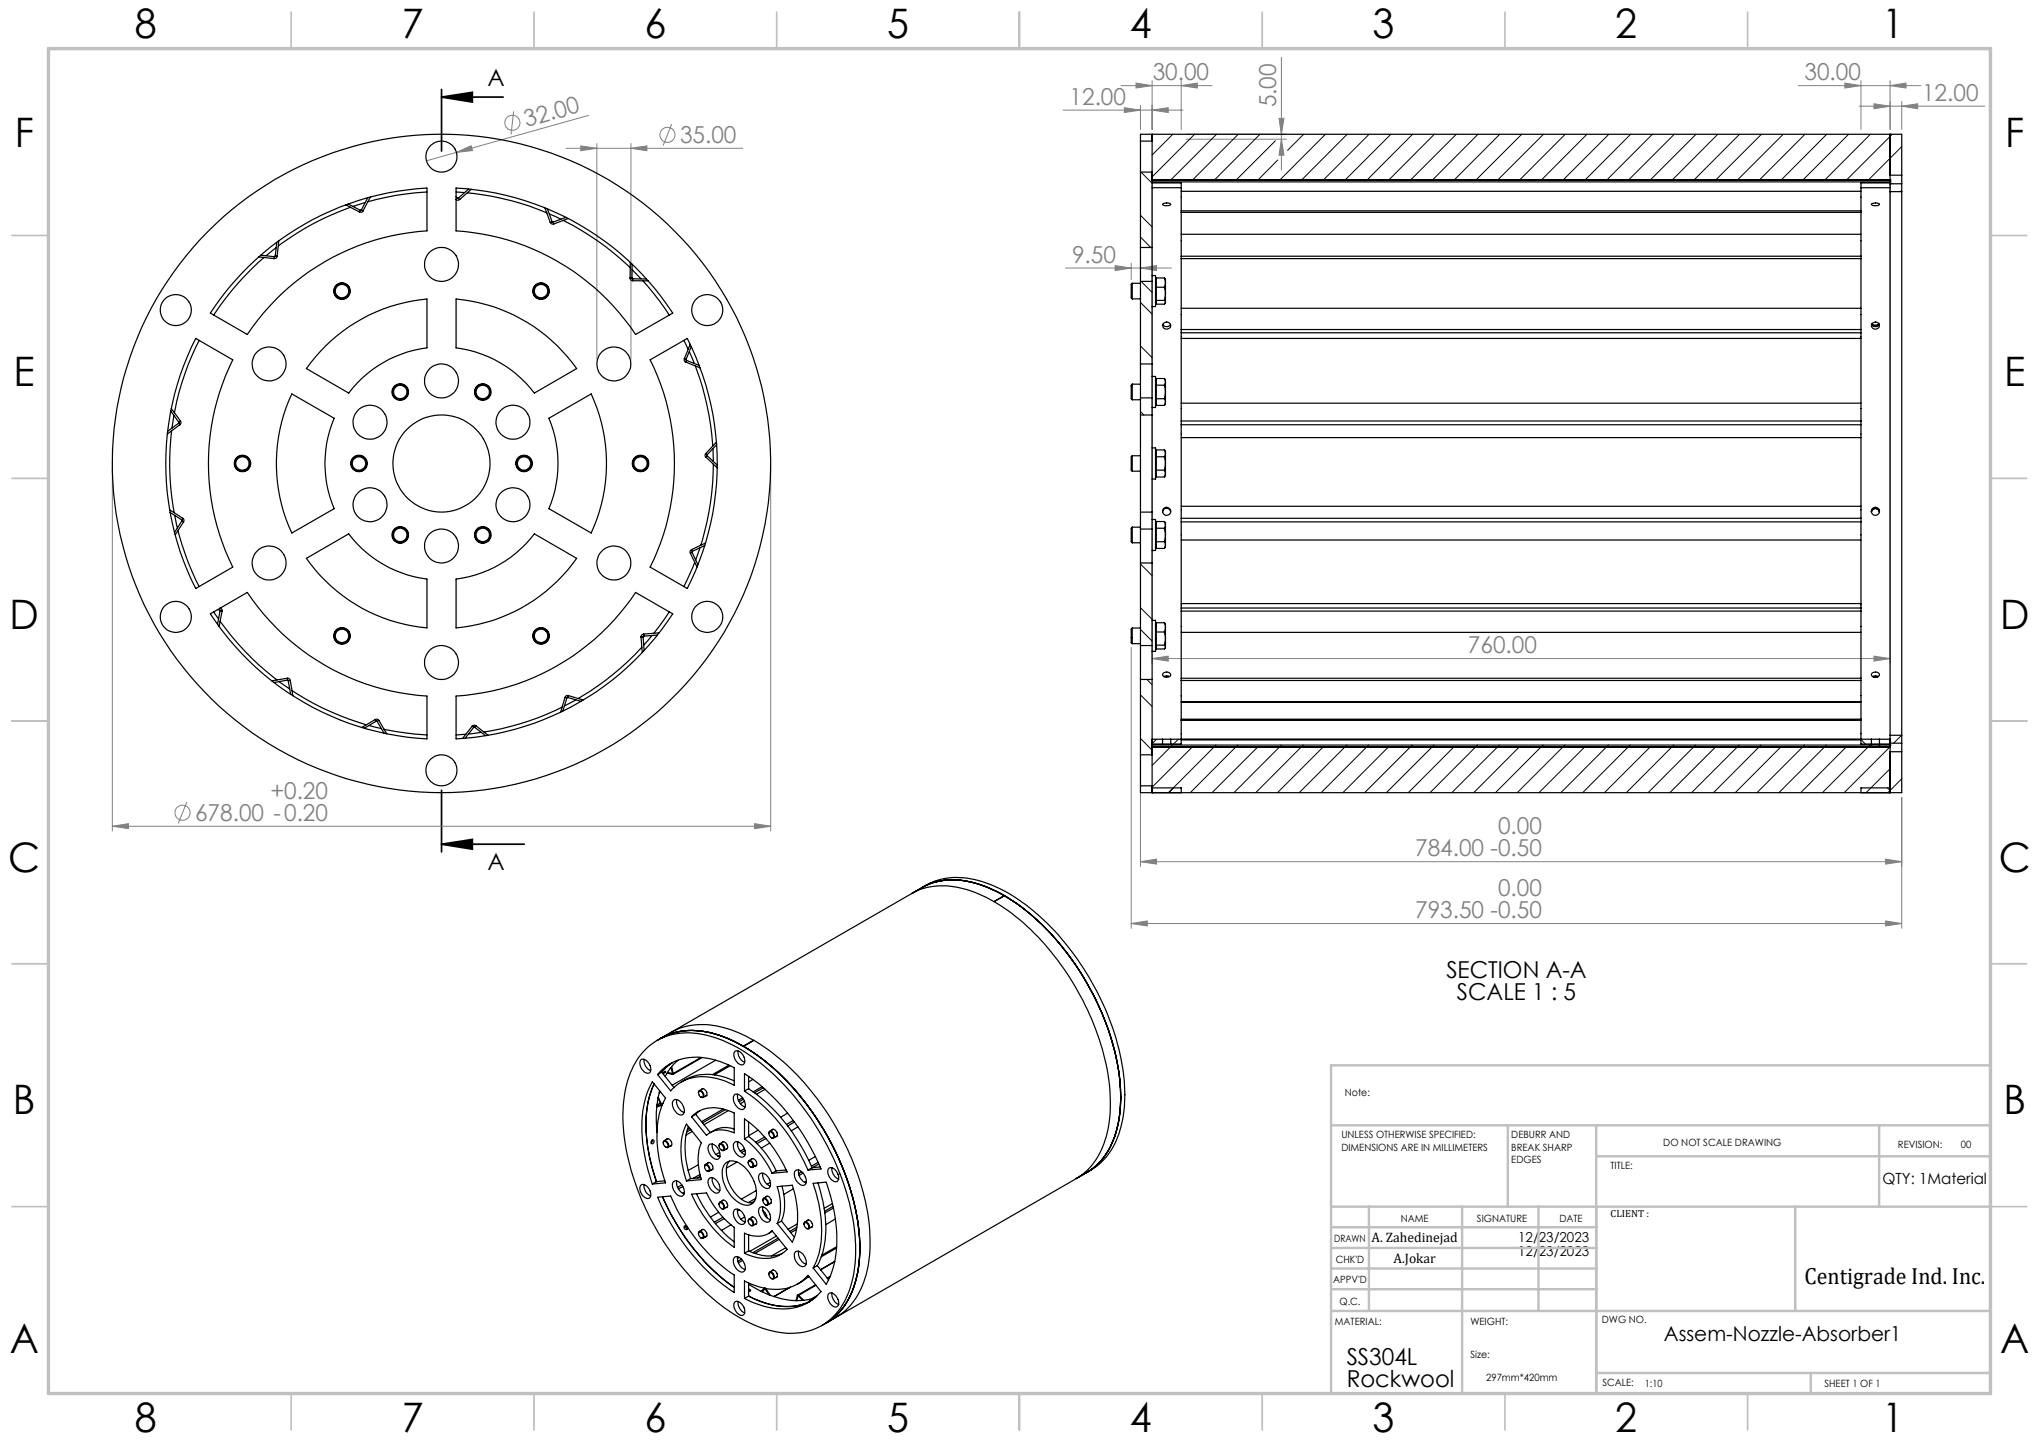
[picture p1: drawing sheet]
<svg xmlns="http://www.w3.org/2000/svg" width="420mm" height="297mm" viewBox="0 0 420 297" stroke-linecap="round" stroke-linejoin="round" font-family="sans-serif">
<g fill="none" stroke="#808080" stroke-width=".21">
<path d="M231 17.6h18.7M234 17.1l3.3 .5-3.3 .5zM237.3 16.6v10.1M243.3 17.6l3.3-.5v1zM243.3 16.6v10.1M263.9 11.8v23.2M370.4 17.6h25.3M380 17.1l3.3 .5-3.3 .5zM383.3 16.6v10.1M389.3 17.6l3.3-.5v1zM389.3 16.6v10.1M94 31.4l3-1.4 .3 1z"/>
<path d="M105.8 22.9l-.5 4.8M116.6 30.5h36.4M119.6 30.1l3.3 .4-3.3 .5zM121.2 23.8l-33.4 9.3M122.9 29.6v44.4M130 30.5l3.2-.4v.9zM130 29.6v44.4M138.4 25.5l-1.8 4.5M219 22.7h24.7M231.6 22.2l3.3 .5-3.3 .5zM234.9 21.7v5M237.3 22.7l3.3-.5v1z"/>
<path d="M237.3 38.1v98.6M244.3 27.7h20.7M244.3 28.7h20.7M263.5 24.4h1l-.6 3.3zM263.9 28.7l.6 3.3h-1zM383 21.9h25.8M386 21.4l3.3 .5-3.3 .5zM389.3 38.1v98.6M391.7 21.9l3.3-.5v1zM391.7 20.9v5.8M219.5 55.2h21.8M229.7 54.7l3.3 .5-3.3 .5z"/>
<path d="M233 54.2v3.4M234.9 55.2l3.3-.5v1zM23.1 96.4v74.8M158.7 96.4v74.8M233 133.3v57.9M237.3 135.6l3.3-.5v1.1zM237.3 135.6h152M386 135.1l3.3 .5-3.3 .6zM23.1 170.2l3.4-.6v1.1zM23.1 170.2h135.6M38.5 165.2l-1.8 4.4M155.4 169.6l3.3 .6-3.3 .5z"/>
<path d="M234.9 177.5l3.3-.6v1.1zM234.9 162.9v15.6M234.9 177.5h156.8M388.4 176.9l3.3 .6-3.3 .5zM391.7 164.2v27M233 190.2l3.3-.5v1zM233 190.2h158.7M388.4 189.7l3.3 .5-3.3 .5z"/>
<circle cx="105.5" cy="25.3" r="1.56"/>
<circle cx="137.5" cy="27.8" r="1.56"/>
<circle cx="37.6" cy="167.4" r="1.56"/>
</g>
<path d="M90.9 20l6.4-1v2zM90.9 20h12.7M90.9 18.4v12.7M90.9 173.9l6.4-1v2zM90.9 162.8v12.7M90.9 173.9h17.1" fill="none" stroke="#000" stroke-width=".35"/>
<g fill="none" stroke="#c0c0c0" stroke-width=".35">
<path d="M60 2.5v7.5M110 2.5v7.5M160 2.5v7.5M210 2.5v7.5M260 2.5v7.5M310 2.5v7.5M360 2.5v7.5M2.5 48.5h7.5M410 48.5h7.5M2.5 98.5h7.5M410 98.5h7.5M2.5 148.5h7.5"/>
<path d="M410 148.5h7.5M2.5 198.5h7.5M410 198.5h7.5M2.5 248.5h7.5M410 248.5h7.5M60 287v7.5M110 287v7.5M160 287v7.5M210 287v7.5M260 287v7.5M310 287v7.5M360 287v7.5"/>
</g>
<g fill="none" stroke="#c0c0c0" stroke-width=".5">
<path d="M410 219.4h-135.8v67.4M274.2 231.8h135.8M310.6 231.8v16.7M328.8 231.8v55.2M328.8 238.2h81.2M387.1 231.8v16.7M274.2 248.5h135.8M274.2 257h54.6M274.2 252.8h54.6M282 248.5v21.5M301.2 248.5v38.3M316.9 248.5v21.5"/>
<path d="M369.8 248.5v21.5M274.2 265.5h54.6M274.2 261.3h54.6M274.2 270h135.8M328.8 282.8h81.2M373 282.8v4.2"/>
</g>
<path d="M10 10h400v277h-400z" fill="none" stroke="#c0c0c0" stroke-width=".7"/>
<path d="M90.9 20l6.4-1v2zM90.9 173.9l6.4-1v2z" fill="#000"/>
<g fill="#808080">
<path d="M94 31.4l3-1.4 .3 1z"/>
<path d="M388.4 176.9l3.3 .6-3.3 .5zM234.9 177.5l3.3-.6v1.1zM388.4 189.7l3.3 .5-3.3 .5zM233 190.2l3.3-.5v1z"/>
<path d="M23.1 170.2l3.4-.6v1.1zM155.4 169.6l3.3 .6-3.3 .5zM119.6 30.1l3.3 .4-3.3 .5zM130 30.5l3.2-.4v.9zM234 17.1l3.3 .5-3.3 .5zM243.3 17.6l3.3-.5v1zM231.6 22.2l3.3 .5-3.3 .5zM237.3 22.7l3.3-.5v1zM380 17.1l3.3 .5-3.3 .5zM389.3 17.6l3.3-.5v1zM237.3 135.6l3.3-.5v1.1zM386 135.1l3.3 .5-3.3 .6zM229.7 54.7l3.3 .5-3.3 .5zM234.9 55.2l3.3-.5v1z"/>
<path d="M263.5 24.4h1l-.6 3.3zM263.9 28.7l.6 3.3h-1z"/>
<path d="M386 21.4l3.3 .5-3.3 .5zM391.7 21.9l3.3-.5v1z"/>
</g>
<g fill="none" stroke="#000" stroke-width=".25">
<path d="M87.9 39.5l-6.4 .7-5.7 1.4M93.9 38.7a57 57 0 0 1 44.7 25.8l-7.7 4.4a48.1 48.1 0 0 0-37-21.3zM93.9 39.5l1.8 .1M96.3 39.7a56.8 56.8 0 0 1 16.3 4.1M96.5 38.9l-2.1 1.9M97.1 39l-2.4 2.1M234.9 29.1v6.4M234.9 29.1v-1.4h156.8v8.4M234.9 35.5v15.5M234.9 35.5h2.4M234.9 29.1h2.4M237.3 27.7v23.3"/>
<path d="M237.3 37.1h152M237.3 38.7h6M237.3 37.7h6v1M237.3 37.5h152M243.3 38.7v4.7M243.3 39.4h140M383.3 38.7v4.7M383.3 38.7h6M389.3 37.1h.1M389.3 39.5v111.9M389.3 37.5v.2M389.3 37.8h.1"/>
<path d="M389.3 37.5h.1M389.3 27.7v9.8M389.3 37.7v1.8M389.3 37.7h-6v1M389.3 39.5h2.4M389.3 36.1h2.4M389.3 37.8h2.4M391.7 39.5v111.9M391.7 36.1v1.7M391.7 37.8v1.7M51.1 55a57.1 57.1 0 0 1 36.8-16.3v8.9a48.1 48.1 0 0 0-37 21.3l-7.6-4.4 1.2-1.7a53.7 53.7 0 0 1 6.6-7.8zM53.3 52.9l3.2 .4"/>
<path d="M53.7 52.6l2.8 .3M54.4 53a56.4 56.4 0 0 0-10.4 11.9M56.5 52.9v.4M56.7 52.7l-.2 .2M56.7 52.7l.4 .1M56.9 51l-2.1 1.7M57 49.9l-.3 2.8M57.1 52.8a.5 .5 0 0 1-.6 .5M57.4 49.6l-.3 3.2M71.2 42.2l2.8 1.5M71.7 42l2.5 1.3M72.2 42.7a55.3 55.3 0 0 0-14.9 8"/>
<path d="M74.2 43.3l-.2 .4M74.4 43.2l-.2 .1M74.4 43.2l.4 .2M74.8 43.4a.54 .54 0 0 1-.8 .3M75.2 41.7l-2.5 .8M75.7 40.7l-1.3 2.5M76.3 40.6l-1.5 2.8M93.9 41.1l.3 .1 .5-.1M93.9 40.5l.3 .3M94.2 40.8h.2M94.2 40.8l-.3 .2M94.4 40.8l.3 .3"/>
<path d="M112.3 42.8l1 3M112.7 43l1 2.7M113.1 44.1l2.4 1.1M113.3 45.8l.3 .3h.5M113.7 45.7l.2 .1M113.7 45.7l-.4 .1M113.9 45.8l.2 .3M116 45.4a56.8 56.8 0 0 1 13.8 9.7M116.6 44.8l-2.7 1M117.1 45l-3 1.1M129.8 57.3a.54 .54 0 0 0 .5 .5M129.8 57.3h.4"/>
<path d="M129.8 54.1v3.2M130.2 57.3l.1 .1M130.2 55.5l1.8 1.9M130.2 54.4v2.9M130.3 57.4v.4M130.3 57.8l3.2 .1M130.3 57.4l2.8 .1M132.4 57.9l3.5 4.2 2 2.8M233.2 58.3v3.3M233.2 58.3a2.08 2.08 0 0 0-.2 1.7 2.03 2.03 0 0 0 .2 1.6M233.2 58.3h1.7M234.9 51v7"/>
<path d="M234.9 58v17M234.9 58h2.4M234.9 51h2.4M237.3 51v7M237.3 56.8h.7v6.3h-.7M237.3 58v17M238 57.6h.2M238.2 59.2h1.7M239.5 42a1.52 1.52 0 0 1 1.7 .1 1.43 1.43 0 0 1-1.7 0zM239.9 59.2l.2 1.3M239.9 57.3l.2 .9M239.9 57.3h-1.7v5.3h1.7l.2-.3"/>
<path d="M239.9 57.3l.2 .3v.6M240.1 58.2l-.2 1M240.1 58.2v2.3M243.3 43.7v9.1M243.3 53.3v14.6M243.3 52.8v.5M243.3 43.4v.3M243.3 53.3h140M243.3 43.7h140M243.3 48.3h140M243.3 52.8h140M243.3 43.4h140"/>
<path d="M383.3 43.7v9.1M383.3 53.3v14.6M383.3 52.8v.5M383.3 43.4v.3M385.5 42a1.51 1.51 0 0 1 1.6 .1 1.36 1.36 0 0 1-1.6 0zM40.3 69.7l7.6 4.4a48 48 0 0 0 0 42.7l-7.6 4.4a56.8 56.8 0 0 1 0-51.5zM41 70.1a56.6 56.6 0 0 0-5.1 14.9M67.1 71.2a33.8 33.8 0 0 1 20.8-9.6v10a24.1 24.1 0 0 0-16.1 9.4l-8.7-5.1 1.9-2.4zM93.9 61.6a34.3 34.3 0 0 1 24.9 14.3l-8.7 5.1a24.1 24.1 0 0 0-16.2-9.4zM133.9 74.1l7.7-4.4a56.8 56.8 0 0 1 0 51.5l-7.7-4.4a48 48 0 0 0 0-42.7zM140.9 70.1l.8 1.8M141 73.9a.54 .54 0 0 0 .3 .7"/>
<path d="M141 73.9l.3 .1M141.3 74.6l2.9 1.2M141.3 74l.1 .2M141.4 74.2l-.1 .4M141.4 74.2l2.6 1.1M142 72.4l1 2.5M142.2 70.9l-1.2 3M142.4 71.4l-1.1 2.6M143.2 75.4a57.9 57.9 0 0 1 3.6 16.5M233.2 79.1v3.2M233.2 79.1l-.2 .3v2.7l.2 .2M233.2 61.6h1.7"/>
<path d="M233.2 79.1h1.7M234.9 75v6.9M234.9 75h2.4M237.3 75v6.9M237.3 77.5h.7v6.4h-.7M238 62.4h.2M238 78.3h.2M238.2 61.9h1.7M238.2 79.3h1.7M239.5 66.8a.88 .88 0 0 0 1.6 0M239.6 66.7a.81 .81 0 0 1 1.2-.3 .81 .81 0 0 1 .1 1.2 .81 .81 0 0 1-1.2 0 .65 .65 0 0 1-.1-.9zM239.9 61.9l.2 .4"/>
<path d="M239.9 79.3l.2 1.4M239.9 78l.2 .7M239.9 78h-1.7v5.5h1.7M240.1 60.5l-.2 1.4M240.1 60.5v1.8M240.1 62.3l-.1 .2M240.1 78.7l-.2 .6M240.1 78.7v2M243.3 68.5v18.2M243.3 67.9v.6M243.3 68.5h140M243.3 67.9h140"/>
<path d="M243.3 63.5h140M243.3 69.7h140M383.3 68.5v18.2M383.3 67.9v.6M385.6 66.7l.6 .3h.4l.4-.3M387.1 66.7a.89 .89 0 0 1-1.5 .1 .88 .88 0 0 0 1.5 0M35.2 84.7l1.6 2.3M35.3 84.1l1.9 2.6M35.3 88.7a56.4 56.4 0 0 0 .6 16.9M35.8 85.5l-.4 2.7M36.8 87.2l-2.3 1.6M36.8 87.2l.2 .3"/>
<path d="M36.8 87v.2M37 87.5l-2.5 1.9M37.2 86.7l.1 .5-.3 .3M37.2 86.7l-.4 .3M60.1 81.1l8.7 5a23.7 23.7 0 0 0 0 18.7l-8.7 5a33.8 33.8 0 0 1 0-28.7zM113.1 86.1l8.7-5a34.2 34.2 0 0 1 0 28.7l-8.7-5a24.1 24.1 0 0 0 0-18.7zM145.4 93.4a.51 .51 0 0 0 0 .8M145.4 93.4l.3 .3M145.4 94.2l2.3 2.2M145.7 93.7v.2M145.7 93.9l-.3 .3M145.7 93.9l2 1.9"/>
<path d="M146.9 92.4v2.7M146.9 95.6a56.4 56.4 0 0 1-2.5 16.7M147.6 91.1l-2.2 2.3M147.6 91.6l-1.9 2.1M233.2 93.9v3.1M233.2 93.9a2.03 2.03 0 0 0-.2 1.6v1.3l.2 .2M233.2 82.3h1.7M233.2 93.9h1.7M233.2 97h1.7M234.9 85.5v20M234.9 85.5h2.4M234.9 81.9v3.6"/>
<path d="M234.9 81.9h2.4M237.3 85.5v20M237.3 92.2h.7v6.5h-.7M237.3 81.9v3.6M238 83.1h.2M238 93.1h.2M238 97.9h.2M238.2 82.1h1.7M238.2 94.1h1.7M238.2 96.8h1.7M239.9 82.1l.2 .7M239.9 94.1l.2 1.4"/>
<path d="M239.9 96.8l.2 .7M239.9 92.7l.2 .7M239.9 92.7h-1.7v5.5h1.7M240.1 80.7l-.2 1.4M240.1 80.7v2.1M240.1 82.8l-.2 .7M240.1 95.5l-.2 1.3M240.1 95.5v2M240.1 93.4l-.2 .7M240.1 93.4v2.1M240.1 97.5l-.2 .7M243.3 87.5v19.2"/>
<path d="M243.3 86.7v.8M243.3 87.5h140M243.3 86.7h140M243.3 83h140M243.3 90.1h140M383.3 87.5v19.2M383.3 86.7v.8M35 105l2.6 1.7M35 105.5l2.4 1.6M36 106.1l.5 2.6M36.7 109.3l2.1 6.5 2.2 5M37.4 107.1l.1 .2"/>
<path d="M37.5 107.3l-1.6 2.4M37.5 107.3l.3 .2M37.6 106.7a.52 .52 0 0 1 .2 .8M37.6 106.7l-.2 .4M37.8 107.5l-1.7 2.7M63.1 115l8.7-5a24.1 24.1 0 0 0 16.1 9.3v10a33.8 33.8 0 0 1-24.8-14.3zM93.9 119.3a24.1 24.1 0 0 0 16.2-9.3l8.7 5a34.2 34.2 0 0 1-24.9 14.3zM142.2 113.9l1.4 2.9M142.5 113.2a.54 .54 0 0 0-.3 .7M142.5 113.2l.1 .4M142.6 113.8l-.4 .1M142.6 113.8l1.2 2.5"/>
<path d="M142.6 113.6v.2M143.1 115.8l-2.2 5M144.2 112.8l-.9 2.5M145.2 112.4l-2.6 1.2M145.3 111.8l-2.8 1.4M233.2 108.6v3.2M233.2 108.6l-.2 .2v2.7l.2 .3M233.2 108.6h1.7M233.2 111.8h1.7M234.9 109v7M234.9 105.5h2.4M234.9 116h2.4"/>
<path d="M234.9 105.5v3.5M234.9 116v17M234.9 109h2.4M237.3 109v7M237.3 107h.7v6.4h-.7M237.3 105.5v3.5M237.3 116v17M238 107.8h.2M238 112.6h.2M238.2 108.8h1.7M238.2 111.6h1.7M239.9 108.8l.2 1.4"/>
<path d="M239.9 111.6l.2 .7M239.9 107.4l.2 .7M239.9 107.4h-1.7v5.6h1.7M240.1 110.2l-.2 1.4M240.1 110.2v2.1M240.1 112.3l-.2 .7M240.1 108.1l-.2 .7M240.1 108.1v2.1M241.1 105.4a.83 .83 0 0 0-.9-.7 .83 .83 0 0 0-.7 .8M243.3 107.5v17.7M243.3 106.7v.8M243.3 107.5h140"/>
<path d="M243.3 106.7h140M243.3 111.2h140M243.3 104.3h140M383.3 107.5v17.7M383.3 106.7v.8M385.5 105.5a.83 .83 0 0 1 .8-.8 .83 .83 0 0 1 .8 .8M385.7 105a.83 .83 0 0 1 .8-.3 .83 .83 0 0 1 .6 .7 .85 .85 0 0 0-.8-.6 .85 .85 0 0 0-.8 .6zM43.3 126.4l7.6-4.4a48.1 48.1 0 0 0 37 21.4v8.8a57 57 0 0 1-44.6-25.8zM44 126l1 1.5M44.8 125.6h.4M45.2 125.6l.1 .2M45.3 125.3l-.1 .3"/>
<path d="M45.3 127.9a56.7 56.7 0 0 0 11.8 12.1M45.3 125.8l-.5 2.8M45.3 125.8l.5 .1M45.4 125.2l.3 .4 .1 .3M45.8 125.9l-.7 3.1M59.2 139.7h.3l.3 .5M59.2 139.7v.4M59.2 139.7l-3.2 .5M132 131.2l.3 3.2M132.2 133.3a56.9 56.9 0 0 1-13.1 10.6M132.5 131.2h-.5M132.5 131.2l.2 2.8"/>
<path d="M132.6 130.6l-.5 .3-.1 .3M132.6 130.6v.4M132.6 131l-.1 .2M134.3 130.9l-1.7 2M135.4 130.8l-2.8 .2M135.7 130.3l-3.1 .3M137.9 126l-3.2 4.5M233.2 129.4v3.2M233.2 129.4a2.08 2.08 0 0 0-.2 1.6 2.03 2.03 0 0 0 .2 1.6M233.2 129.4h1.7M233.2 132.6h1.7M234.9 133v6.9"/>
<path d="M234.9 133h2.4M234.9 139.9v15.6M234.9 139.9h2.4M237.3 133v6.9M237.3 127.8h.7v6.4h-.7M237.3 139.9v23.4M238 128.6h.2M238 133.4h.2M238.2 130.2h1.7M238.2 132.9h1.7M239.6 138.7a.88 .88 0 0 1 .9-.3 .88 .88 0 0 1 .6 .7 .9 .9 0 0 1-.9 .4 .9 .9 0 0 1-.7-.7zM239.7 139.3l.6-.1 .6 .1"/>
<path d="M239.9 128.3l.2 .9M239.9 130.2l.2 1.3M239.9 132.9l.2 .4M239.9 128.3h-1.7v5.4h1.7l.2-.4M239.9 128.3l.2 .3v.6M240.1 129.2l-.2 1M240.1 129.2v2.3M240.1 131.5l-.2 1.4M240.1 131.5v1.8M240.1 133.3l-.1 .2M243.3 125.9v13.8M243.3 139.7v.5"/>
<path d="M243.3 125.2v.7M243.3 139.7h140M243.3 125.9h140M243.3 125.2h140M243.3 130.2h140M243.3 124.3h140M383.3 125.9v13.8M383.3 139.7v.5M383.3 125.2v.7M385.6 138.7a.96 .96 0 0 1 1.5 .3 .87 .87 0 0 1-.8 .5 .87 .87 0 0 1-.8-.7zM385.7 139.3l.6-.1 .6 .1M385.9 139.4h.9"/>
<path d="M57.5 140.4l2.2 1.5M59.2 140.1l.2 .1M59.2 140.1l-2.8 .5M59.4 140.2l.5 2.8M59.8 140.2h-.4M59.8 140.2l.5 3.1M60.1 142.2a56 56 0 0 0 15.4 7.1M76 149.4l2.6 .7M77.3 148.2a.54 .54 0 0 1 .7 .2M77.3 148.2l.2 .4M77.3 148.2l-2.8 1.6M77.5 148.6h.2"/>
<path d="M77.5 148.6l-2.5 1.4M77.7 148.6l1.4 2.4M78 148.4l1.7 2.7M78 148.4l-.3 .2M79.1 150.2l4.4 .8 4.4 .4M93.9 143.4a48.1 48.1 0 0 0 37-21.4l7.7 4.4a57 57 0 0 1-44.7 25.8zM96 151.2l-2.1 .2M97.3 149.6l-2 2.5M97.3 149.6l.3 .2M97.6 149.8l-1.8 2.2M97.8 149.8h-.2M97.8 149.8l2.2 1.7"/>
<path d="M98 149.5a.52 .52 0 0 0-.7 .1M98 149.5l2.5 1.9M98 149.5l-.2 .3M99.1 150.8l-2.6 .4M115.7 145.7a54.5 54.5 0 0 1-16 5.1M116.4 143.6l.4 .2M116.4 143.6l-.9 3.1M116.8 143.8l-.9 2.7M116.9 143.6l-.1 .2M116.9 143.6l2.8 .9M117.1 143.3h-.4l-.3 .3M117.1 143.3l-.2 .3"/>
<path d="M117.1 143.3l3 .9M118.6 144.1l-2.4 1.3M234.9 155.5v6.4M234.9 155.5h2.4M237.3 153.8h152M237.3 152.3h2.2M237.3 153.2h2.2M237.3 153.5h148.2M239.5 152.3h1.7M239.5 153.2h1.7M239.5 152.3v.9M241.2 152.3h2.1"/>
<path d="M241.2 152.3v.9M243.3 140.2v7.9M243.3 148.4v3.9M243.3 148.1v.3M243.3 148.1h140M243.3 152.3v.9h-2.1M243.3 152.2h140M243.3 152.4h140M243.3 148.4h140M243.3 144.5h140M243.3 144.6h140M243.3 140.2h140"/>
<path d="M383.3 140.2v7.9M383.3 148.4v3.9M383.3 148.1v.3M383.3 152.3h2.2M383.3 152.3v.9h2.2M385.5 152.3h1.6M385.5 153.2h1.6M385.5 153.5v.3h1.6v-.3M385.5 153.5h1.6M385.5 152.3v.9M387.1 152.3h2.2M387.1 153.2h2.2"/>
<path d="M387.1 152.3v.9M387.1 153.5h2.2M389.3 153.2v.3M389.3 153.5h.1M389.3 151.4v1.8M389.3 153.5v9.8M389.3 154.8h2.4M389.3 153.1h2.4M389.3 151.4h2.4M391.7 153.1v1.7M391.7 154.8v8.5h-156.8v-1.4M391.7 151.4v1.7"/>
<path d="M234.9 161.9h2.4M237.3 162.3h6v1M389.3 162.3h-6v1M189.9 182.8a13.9 13.9 0 0 1 11.4-.8 36.8 36.8 0 0 1 16.5 11.9 53.4 53.4 0 0 1 13 30.3 22.1 22.1 0 0 1-3.1 13.6 12.1 12.1 0 0 1-3.9 3.7M189.9 182.8a14.2 14.2 0 0 1 11.6-.7l2.3 .8 3.1 1.6-2.2 1.2a19.6 19.6 0 0 0-13.7-2.9l-1.3 .3-1.9 .9 3-1.7a14.4 14.4 0 0 1 12.1-.5 38 38 0 0 1 16.5 12.4 53.2 53.2 0 0 1 12.2 29.5 22.1 22.1 0 0 1-3 13.6 12.5 12.5 0 0 1-4.8 4.2M189.9 182.8l-53.7 31M204.8 185.7l2.1-1.2a50.7 50.7 0 0 1 19.3 22.4 42.7 42.7 0 0 1 4.4 22.8 15.2 15.2 0 0 1-6.8 11.8l-2.1 1.2a14.1 14.1 0 0 0 6.4-9.4 36.6 36.6 0 0 0-2-20.3 55 55 0 0 0-18.2-25.3zM132 218.3a1.42 1.42 0 0 1 1.8 1 1.2 1.2 0 0 1-.2 1.7 1.97 1.97 0 0 1-1.6-2.7zM132.7 218.2a2.24 2.24 0 0 0 1.3 2.3M132.8 216.3a12.6 12.6 0 0 1 12.3-3.2 32.6 32.6 0 0 1 15.9 9.8 55 55 0 0 1 15.1 31.6 23.2 23.2 0 0 1-2.9 14.7 12.4 12.4 0 0 1-13.3 5.1 31.5 31.5 0 0 1-15.2-8.8 54.7 54.7 0 0 1-16.2-32.2 24.3 24.3 0 0 1 2.3-14.3l.7-1.2zM136.2 213.8a15.2 15.2 0 0 1 13.7 .1 42.7 42.7 0 0 1 17.5 15.3 52.2 52.2 0 0 1 9.7 26.9 20.5 20.5 0 0 1-3.9 13.8l-1.4 1.4-1.7 1.3M136.2 213.8a14.8 14.8 0 0 1 12.7-.3 39.9 39.9 0 0 1 17 13.7 53.8 53.8 0 0 1 11.2 27.8 22.3 22.3 0 0 1-3.4 14.3 11.7 11.7 0 0 1-3.6 3.3"/>
<path d="M136.2 213.8l2.1-1.2a14.2 14.2 0 0 1 11.6-.7l2.3 .8 3 1.6-2.1 1.2a19.8 19.8 0 0 0-13.1-3.1l-1.9 .5zM136.2 213.8l-.9 .5M137.2 219.9l1.3-1-1.4 1-.8 .9zM138.3 219.8l.2 1.3M138.3 220l-.3 .1M138.4 219.7l.2 1.4M139.7 218.4a10.8 10.8 0 0 0-2.7 3.3M144.4 217.8l-5.8 3.3M144.6 217.8l-6 3.5M147.4 218.4l-8.9 5.1M150.1 219.4l-3.3 1.9M150.4 219.5l-3.3 1.9"/>
<path d="M151.3 216.6a1.21 1.21 0 0 1 1.8 .7 1.28 1.28 0 0 1-.2 2 2.08 2.08 0 0 1-1.6-2.7zM152 216.5a2.24 2.24 0 0 0 1.4 2.3M134.3 234.9a.29 .29 0 0 1 .4-.1 .29 .29 0 0 1 0 .5 .31 .31 0 0 1-.5 .2 .31 .31 0 0 1 0-.5zM134.3 234.8v.4l-.2 .2M134.4 222.8l2.7 3.4a19.2 19.2 0 0 0-1.2 13.2l1.2 4.2-2.7 .3a30.9 30.9 0 0 1-1.5-17.3l.6-2zM134.7 223.3a23.1 23.1 0 0 0-1 14.5l.6 2.8 .9 2.8a31 31 0 0 1-1.5-17.4zM135.5 226.2l.6 1.2M135.6 226l.6 1.4M135.9 224.7a23.6 23.6 0 0 0-.6 8.6M136 227.2l-.7 .4M136.1 224.9l-.3 .2M136.1 227.5l.1 .2"/>
<path d="M136.1 227.5l-.8 .2M136.1 227.4v.1M136.1 227.5h.1M136.2 227.7l-.9 .3M136.2 227.4v.3M136.2 227.4h-.1M136.3 220.4a11.1 11.1 0 0 1 11.3-2l3.6 1.5v3.6a11.6 11.6 0 0 0-10.5-.8l-1.4 .9-1.2 1.1-2.6-3.4zM136.3 220.8l-.8 .5M136.3 220.8l2.5 3.2M136.4 227.6l-.2 .1M136.5 221.1l.6-.4-.5 .5M136.6 227.2l-.4 .2"/>
<path d="M136.6 235.4a.42 .42 0 0 1 .3-.5 .42 .42 0 0 1 .5 .3 .61 .61 0 0 1 .4 .6 .61 .61 0 0 1-.4 .6l-.3-.1M136.7 235.2a.7 .7 0 0 1 .8 .2 .7 .7 0 0 1-.1 .9 .88 .88 0 0 1-.7-1.1zM137.2 234.7a.68 .68 0 0 1 .8-.1 .68 .68 0 0 1 .3 .7 .5 .5 0 0 1-.3 .8M137.4 221l1.1 .3M137.5 220.9l1 .2M137.5 234.5l-.7 .4M138.3 235.9l-.7 .4M138.5 221.1v.2M138.5 221.1h.1M138.6 221.1l-.1 .2M138.7 226.7a1.22 1.22 0 0 1 1.7 .6 1.61 1.61 0 0 1 .1 2.3 2.14 2.14 0 0 1-2-2.1zM139.4 226.5a2.53 2.53 0 0 0 1.5 2.6"/>
<path d="M141.4 231.5l3.1 3.9a10.9 10.9 0 0 0 0 7.6l-3.1 .2a16 16 0 0 1-.2-11.2zM141.8 232a16.7 16.7 0 0 0 .4 10.7M142.1 232.4l-.5 .3M142.3 232.7l-.8 .4M142.6 233l-1.3 .8M142.8 229.7a7 7 0 0 1 7.3-.9l1.1 .4v4.1a5 5 0 0 0-5.7 .6l-3-3.9zM143.3 229.5l3 3.8a5 5 0 0 1 4.9-.8M143.3 229.5l-.8 .5M143.9 225.1a.42 .42 0 0 1 .3-.5 .42 .42 0 0 1 .5 .3 .73 .73 0 0 1 0 1.2l-.3-.1M143.9 239.9l-2.2 1.2M144 224.8a.73 .73 0 0 1 .7 .4 .73 .73 0 0 1 0 .8 .85 .85 0 0 1-.7-1.2zM144.2 228.7l-.9 .8"/>
<path d="M144.5 224.4a.6 .6 0 0 1 1 .4 .62 .62 0 0 1-.2 1M144.8 224.2l-.8 .4M145.6 225.6l-.7 .4M145.7 239.6a.6 .6 0 0 1 1 .4 .62 .62 0 0 1-.2 1M146 239.4l-.7 .5M146.1 235.8a1.35 1.35 0 0 1 1.8 .8 1.45 1.45 0 0 1-.1 2.2 2.14 2.14 0 0 1-1.7-3zM146.8 235.6a2.45 2.45 0 0 0 1.5 2.7l-.3-.2M147.8 238.1h.2M148 238.1h-.1M148.1 236a.43 .43 0 0 1 .4-.5 .43 .43 0 0 1 .5 .4 .61 .61 0 0 1 .3 .6 .61 .61 0 0 1-.5 .5l-.2-.1M148.2 235.8a.73 .73 0 0 1 .7 .3 .73 .73 0 0 1 0 .8 .85 .85 0 0 1-.7-1.1zM148.2 237.3l-.7 .5"/>
<path d="M148.7 235.3a.9 .9 0 0 1 1 .2 .9 .9 0 0 1 .2 1l-.4 .2M149 228.4l-4.5 2.6M149 235.2l-.7 .4M149.4 239.7a2.42 2.42 0 0 1 3.3 .2 7.3 7.3 0 0 1 2.9 7 2.05 2.05 0 0 1-3.3 .9 7.4 7.4 0 0 1-3.4-7.2zM149.4 228.5l-4.7 2.8M149.8 236.5l-.7 .5M150 228.7l-5 3M150.2 239.1a4.1 4.1 0 0 0-.2 4.2 6.5 6.5 0 0 0 4.6 4.5l.6-.1M151.2 222.6a11.4 11.4 0 0 0-9.7-.4l-1.2 .7M151.3 235.3a1.08 1.08 0 0 1 1.6 .5 1.85 1.85 0 0 1 .3 2.4 1.7 1.7 0 0 1-2-1.4 1.55 1.55 0 0 1 .1-1.5zM151.3 225.5a1.45 1.45 0 0 1 1.9 1.1 1.19 1.19 0 0 1-.3 1.9 2.27 2.27 0 0 1-1.6-3zM151.8 239.4l-2.2 1.2"/>
<path d="M151.9 235.2v.6M151.9 225.4a2.57 2.57 0 0 0 1.6 2.6M151.9 235.2a2.57 2.57 0 0 0 1.6 2.6M152 235.2h-.1M153 226.1l-.9 .5M153.1 226.4l-.8 .5M153.4 224.7v-3.6a44.4 44.4 0 0 1 15.7 19.7l-2.7 .2M153.4 224.7a38 38 0 0 1 13 16.3M153.4 234.6v-4.1a27.2 27.2 0 0 1 8.7 10.9l-3.1 .2M153.4 234.6a18.7 18.7 0 0 1 5.6 7M153.4 226.8l-.9 .5M153.4 236.6l-.9 .5"/>
<path d="M153.5 237l-.7 .4M154.1 239.5a.39 .39 0 0 1 .2-.5 .39 .39 0 0 1 .5 .2 .79 .79 0 0 1 .2 1.3l-.4-.2M154.2 239.3a.72 .72 0 0 1 .8 .3 .72 .72 0 0 1-.1 .8 .88 .88 0 0 1-.7-1.1zM154.2 224.2a37.8 37.8 0 0 1 13.1 16.3M154.2 234.1a18.7 18.7 0 0 1 5.7 7.1M154.2 224.2l-.8 .5M154.2 221.7v2.5M154.2 231.1v3M154.2 234.1l-.8 .5M154.8 238.8a.6 .6 0 0 1 1 .4 .6 .6 0 0 1-.3 1M155 238.6l-.7 .4M155.1 222.3l-.9 .5"/>
<path d="M155.8 240l-.7 .4M156.2 232.8l-2 1.1M157 223.8l-1.9 1.1M157.2 224l-1.8 1.1M157.5 234.2l-1.9 1.1M157.6 224.4l-1.8 1M157.8 234.5l-1.9 1M158.4 233.5a.43 .43 0 0 1 .3-.5 .43 .43 0 0 1 .5 .2 .69 .69 0 0 1-.1 1.2l-.2-.1M158.4 233.3a.65 .65 0 0 1 .9 .7 .35 .35 0 0 1-.2 .4 .35 .35 0 0 1-.4-.3l-.3-.4zM158.5 235.4l-1.7 1.1M159 232.8a.6 .6 0 0 1 1 .3 .6 .6 0 0 1-.2 1M159.3 232.6l-.8 .4"/>
<path d="M160.1 234l-.8 .4M162.2 229.3l-1.4 .8M163.4 230.8l-1.4 .8M163.6 231.1l-1.4 .8M164.4 232.1l-1.4 .8M168 238.2l-1.4 .8M168.5 239.4l-1.4 .8M168.7 239.7l-1.3 .8M132 244.1a1.35 1.35 0 0 1 1.8 1 1.06 1.06 0 0 1-.4 1.8 2.04 2.04 0 0 1-1.4-2.8zM132.7 244a2.33 2.33 0 0 0 1.3 2.3M135.2 243.4l-.8 .5M135.5 246.6l2.6-.3a36.8 36.8 0 0 0 13.1 16.3v3.6a43.9 43.9 0 0 1-15.7-19.6z"/>
<path d="M136.5 246.5a44.7 44.7 0 0 0 14.7 18.7 45.1 45.1 0 0 1-14.7-18.7zM136.9 243.2l-1.7 .2M138.7 243.4a1.43 1.43 0 0 1 2 1.1 1.17 1.17 0 0 1-.4 1.9 2.27 2.27 0 0 1-1.6-3zM139.4 243.2a2.53 2.53 0 0 0 1.5 2.7M140.4 244l-.8 .5M140.7 244.4l-1 .5M140.9 252.7l.5 .2v.4M141 245.6l-.3 .2M142.2 242.7l-.8 .5M142.5 246l3-.3a19.1 19.1 0 0 0 5.7 7.1v4.1a26.3 26.3 0 0 1-8.7-10.9zM143.5 245.9a27.9 27.9 0 0 0 7.7 9.9M143.9 254.1a.43 .43 0 0 1 .3-.5 .43 .43 0 0 1 .5 .3 .59 .59 0 0 1 .4 .6 .59 .59 0 0 1-.5 .6l-.2-.2"/>
<path d="M144 253.8a.73 .73 0 0 1 .7 .4 .73 .73 0 0 1 0 .8 .85 .85 0 0 1-.7-1.2zM144.2 241.9l-1.4 .8M144.3 242.2l-.6 .4M144.4 242.6l-2.2 .1M144.5 253.4a.6 .6 0 0 1 .6-.1 .6 .6 0 0 1 .4 .5 .63 .63 0 0 1-.2 1M144.8 253.2l-.8 .4M145.1 240.1a.66 .66 0 0 1 .8 .1 .66 .66 0 0 1 .2 .7 .33 .33 0 0 1-.3 .3 .33 .33 0 0 1-.3-.2l-.4-.5zM145.1 240.3a.43 .43 0 0 1 .4-.5 .43 .43 0 0 1 .5 .4 .58 .58 0 0 1 .3 .6 .58 .58 0 0 1-.5 .5l-.2-.1M145.6 254.6l-.7 .4M146.1 242.7a1.28 1.28 0 0 1 1.8 .9 1.45 1.45 0 0 1-.1 2.1 2.14 2.14 0 0 1-1.7-3zM146.8 242.6a2.45 2.45 0 0 0 1.5 2.6M146.8 240.8l-.7 .4"/>
<path d="M148 249.7l-1.7 1M148.1 248.1a.41 .41 0 0 1 .3-.6 .41 .41 0 0 1 .5 .3 .71 .71 0 0 1 0 1.2l-.3-.1M148.2 247.8a.74 .74 0 0 1 .7 .2 .74 .74 0 0 1 .2 .8 .63 .63 0 0 1-.7 0 .63 .63 0 0 1-.3-.7zM148.7 247.3a.76 .76 0 0 1 1.2 .8v.4l-.4 .2M148.9 250.7l-1.8 1M149 247.2l-.7 .4M149.2 251l-1.8 1M149.8 248.6l-.7 .4M150.6 252.3l-2 1.1M151.4 249.1a2.07 2.07 0 0 1 2.1 2.3 .81 .81 0 0 1-.5 .8 .81 .81 0 0 1-1-.3l-.1-.2a2.04 2.04 0 0 1-.5-2.6zM151.4 258.9a2.07 2.07 0 0 1 2.1 2.3 .81 .81 0 0 1-.5 .8 .81 .81 0 0 1-1-.3l-.1-.2a1.99 1.99 0 0 1-.5-2.6zM151.9 249.1a2.57 2.57 0 0 0 1.6 2.6"/>
<path d="M151.9 258.8a2.57 2.57 0 0 0 1.6 2.7M152.3 259l-.4 .2M152.3 249.2l-.4 .2M152.8 259.4l-.8 .4M153 259.6l-.9 .5M153.4 254a5.1 5.1 0 0 0 5.6-.5l3.1 3.8a6.6 6.6 0 0 1-7.1 1.5l-1.6-.7zM153.4 250.6l-.8 .5M154.1 251.5a.42 .42 0 0 1 .3-.5 .42 .42 0 0 1 .5 .3l.1 .1a.59 .59 0 0 1 .3 .6 .59 .59 0 0 1-.4 .5l-.3-.1M154.2 251.2a.73 .73 0 0 1 .7 .4 .73 .73 0 0 1 0 .8 .85 .85 0 0 1-.7-1.2zM154.2 257.6a8.1 8.1 0 0 0 7 .5M154.2 254.3v3.3M154.2 257.6l-.8 .5"/>
<path d="M154.8 250.8a.6 .6 0 0 1 1 .4 .6 .6 0 0 1-.3 1M155 250.6l-.7 .5M155.4 247.4l-.6 .4M155.7 246.8l-1.5 .9M155.8 245.2l-3.1 1.8M155.8 252l-.7 .4M156.5 248.7a1.38 1.38 0 0 1 1.9 .9 1.46 1.46 0 0 1-.1 2.1 2.14 2.14 0 0 1-1.8-3zM156.5 241.8a1.38 1.38 0 0 1 1.9 .9 1.51 1.51 0 0 1-.1 2.1 2.19 2.19 0 0 1-1.8-3zM157.1 247.3a.42 .42 0 0 1 .3-.6 .42 .42 0 0 1 .5 .3 .64 .64 0 0 1 .4 .7 .64 .64 0 0 1-.4 .5l-.3-.1M157.2 249.4l.7 .9M157.2 241.6a2.45 2.45 0 0 0 1.5 2.7M157.2 248.6a2.53 2.53 0 0 0 1.5 2.6"/>
<path d="M157.2 247a.7 .7 0 0 1 .8 .3 .7 .7 0 0 1-.1 .9l-.1-.1a.96 .96 0 0 1-.6-1.1zM157.8 246.5a.74 .74 0 0 1 1.1 .8l-.1 .5-.3 .1M157.9 250.3l.1 .5M157.9 250.3l-.2 .2M158 246.4l-.7 .4M158.7 243.6l-.7 .3M158.9 247.8l-.8 .4M159.1 253.6l-.8 .5M159.9 241.2l-.9 .4M159.9 254.6l-5.5 3.1M160.1 244.4l3.1-.3a16.5 16.5 0 0 1 .2 11.3l-.2 .4-3.1-3.8a11 11 0 0 0 0-7.6zM160.3 255l-5.2 3"/>
<path d="M160.5 255.3l-5 2.9M161 251.5l-.9 .5M161 251.5l2.6 3.3M161.1 244.3a11.3 11.3 0 0 1-.1 7.2M161.9 257l-3 1.7M162 241l-2.1 .2M163.4 244.9l-2 1.1M163.7 258a1.17 1.17 0 0 1 1.9 .5 1.68 1.68 0 0 1 .1 2.3 2.03 2.03 0 0 1-2.1-2.3zM163.7 241.3a.93 .93 0 0 1 1.5 .1 1.9 1.9 0 0 1 .5 2.6 1.7 1.7 0 0 1-1.9-1.4l-.2-.6zM164.1 253.2l-1.2 .7M164.1 252.8l-1.4 .8M164.2 252.1l-1.9 1.1"/>
<path d="M164.5 241a2.45 2.45 0 0 0 1.5 2.6M164.5 257.7a2.53 2.53 0 0 0 1.5 2.7M165.1 241.3l-.6 .4M165.4 241.6l-.8 .5M165.6 252.2a.4 .4 0 0 1 .3-.6 .4 .4 0 0 1 .5 .3 .69 .69 0 0 1 .4 .6 .69 .69 0 0 1-.4 .6l-.3-.1M165.7 251.9a.73 .73 0 0 1 .7 .3 .73 .73 0 0 1 0 .8 .85 .85 0 0 1-.7-1.1zM166.1 243.3l-.4 .2M166.2 251.4a.76 .76 0 0 1 1.2 .8v.4l-.4 .2M166.5 251.3l-.7 .4M167.3 240.5l-.9 .5M167.3 252.7l-.7 .4M167.5 243.7l2.7-.2a30.4 30.4 0 0 1 1.5 17.2l-.6 2-.9 1.8-2.7-3.3a18.5 18.5 0 0 0 1.3-12.5z"/>
<path d="M168.5 243.6a25.3 25.3 0 0 1 1 14.2l-1.2 2.9M168.9 240.3l-1.6 .2M170.7 240.6a1.35 1.35 0 0 1 1.8 1 1.15 1.15 0 0 1-.2 1.8 1.95 1.95 0 0 1-1.6-2.8zM171.4 240.5a2.42 2.42 0 0 0 1.4 2.4M171.5 247.9l-1.7 1M171.6 248.5l-1.7 1M171.7 248.8l-1.8 1M171.9 259.9l-2.9 1.6M171.9 259.8l-2.9 1.7M172 251.1l-1.9 1.1M172.3 257.1l-3.1 1.8M172.3 256.8l-3 1.7"/>
<path d="M223.8 241.5l-53.7 31.1M151.4 268.1a1.42 1.42 0 0 1 1.8 1.1 1.2 1.2 0 0 1-.3 1.7 2.08 2.08 0 0 1-1.6-2.7zM152 268.1a2.32 2.32 0 0 0 1.4 2.3M153.4 263.8a12 12 0 0 0 10 1.1l1.4-.8 1.6-1.4 2.7 3.3a10.4 10.4 0 0 1-10.8 3.3l-2.8-.9-2.1-1zM154.2 266.9a14.3 14.3 0 0 0 12 1.5l.7-.4a12.9 12.9 0 0 1-10.9-.2zM154.2 265.9l.2 .1M154.2 264.5a18 18 0 0 0 11.8 3.3l1.9-.5M154.2 265.5l.4 .2-.4 .3M154.2 264.3v2.6M154.2 266.9l-.8 .5M157.5 265.3h.1M157.5 265.3l.1 .2"/>
<path d="M157.5 265.3l-.7 .7M157.6 265.5h.1M157.6 265.5l-.6 .6M157.7 265.5l.8 1.2M157.7 265.4l.9 1.4M157.9 265.4l-.2 .1M158.4 262.5a.45 .45 0 0 1 .3-.6 .45 .45 0 0 1 .5 .4 .66 .66 0 0 1 0 1.1l-.3-.1M158.5 262.1a.74 .74 0 0 1 .7 .5 .74 .74 0 0 1-.1 .8l-.1-.1a.89 .89 0 0 1-.5-1.2zM159 261.8a.6 .6 0 0 1 1 .3 .6 .6 0 0 1-.2 1M159.3 261.6l-.8 .4M160.1 263l-.8 .4M162.8 265.1l-3.4 1.9 3.3-1.9"/>
<path d="M164.3 266.8h.2M164.3 266.8l.1 .1M164.3 266.8l-.4 1.1M164.4 266.9h.1M164.4 266.9l-.3 1M164.5 266.9l.9 .9M164.5 266.8l1.1 1M164.5 266.8v.1M166.6 262.9l-2.3 1.6M166.6 262.9h-.1M166.6 262.9l-.2 .1M166.7 268l.8-.4z"/>
<path d="M168 264.6l-3.7 2.2M168.1 264.7l-3.6 2.1M168.1 267.1l-.5 .3M168.3 260.7l-.8 .5M168.3 260.7l2.4 2.9M168.4 266.8l-1.1 .7M170.1 272.6a14.1 14.1 0 0 0 6.4-9.5 36 36 0 0 0-1.7-19.3 54.2 54.2 0 0 0-19.3-26.8l-2.4-1.5 2.2-1.2a51.2 51.2 0 0 1 19.3 22.3 43.6 43.6 0 0 1 4.4 22.9 15.7 15.7 0 0 1-6.2 11.4l-3.6 2.1M170.7 266.4a1.42 1.42 0 0 1 1.8 1 1.2 1.2 0 0 1-.2 1.8 1.99 1.99 0 0 1-1.6-2.8zM170.9 263.1l-.4 .2M171 262.9l-.6 .3M171.4 266.3a2.41 2.41 0 0 0 1.4 2.4"/>
<circle cx="90.9" cy="32.3" r="3.2"/>
<circle cx="70.4" cy="60" r="1.7"/>
<circle cx="70.4" cy="59.9" r="1.59"/>
<circle cx="70.4" cy="60" r="1.38"/>
<circle cx="90.9" cy="54.5" r="3.5"/>
<circle cx="111.4" cy="59.9" r="1.71"/>
<circle cx="111.4" cy="59.9" r="1.38"/>
<circle cx="111.5" cy="59.9" r="1.6"/>
<circle cx="36.2" cy="63.9" r="3.2"/>
<circle cx="55.4" cy="75" r="3.5"/>
<circle cx="90.9" cy="78.5" r="3.5"/>
<circle cx="126.4" cy="75" r="3.5"/>
<circle cx="145.7" cy="63.9" r="3.2"/>
<circle cx="386.3" cy="67.1" r=".79"/>
<circle cx="49.9" cy="95.5" r="1.61"/>
<circle cx="49.9" cy="95.5" r="1.69"/>
<circle cx="50" cy="95.5" r="1.38"/>
<circle cx="73.9" cy="95.5" r="1.39"/>
<circle cx="73.9" cy="95.5" r="1.6"/>
<circle cx="73.9" cy="95.4" r="1.7"/>
<circle cx="76.2" cy="87" r="3.5"/>
<circle cx="82.4" cy="80.7" r="1.37"/>
<circle cx="82.4" cy="80.7" r="1.7"/>
<circle cx="82.5" cy="80.7" r="1.6"/>
<circle cx="90.9" cy="95.5" r="67.8"/>
<circle cx="90.9" cy="95.5" r="10"/>
<circle cx="99.4" cy="80.7" r="1.69"/>
<circle cx="99.4" cy="80.7" r="1.6"/>
<circle cx="99.4" cy="80.7" r="1.39"/>
<circle cx="105.7" cy="87" r="3.5"/>
<circle cx="107.9" cy="95.5" r="1.69"/>
<circle cx="107.9" cy="95.5" r="1.59"/>
<circle cx="107.9" cy="95.5" r="1.37"/>
<circle cx="131.9" cy="95.5" r="1.59"/>
<circle cx="131.9" cy="95.4" r="1.7"/>
<circle cx="131.9" cy="95.5" r="1.37"/>
<circle cx="55.4" cy="116" r="3.5"/>
<circle cx="76.2" cy="104" r="3.5"/>
<circle cx="82.4" cy="110.2" r="1.36"/>
<circle cx="82.4" cy="110.2" r="1.71"/>
<circle cx="82.5" cy="110.2" r="1.6"/>
<circle cx="90.9" cy="112.5" r="3.5"/>
<circle cx="99.4" cy="110.2" r="1.7"/>
<circle cx="99.4" cy="110.2" r="1.6"/>
<circle cx="99.4" cy="110.2" r="1.38"/>
<circle cx="105.7" cy="104" r="3.5"/>
<circle cx="126.4" cy="116" r="3.5"/>
<circle cx="240.3" cy="105.3" r=".83"/>
<circle cx="386.3" cy="105.3" r=".83"/>
<circle cx="36.2" cy="127.1" r="3.2"/>
<circle cx="70.4" cy="131" r="1.7"/>
<circle cx="70.4" cy="131" r="1.6"/>
<circle cx="70.4" cy="131" r="1.38"/>
<circle cx="90.9" cy="136.5" r="3.5"/>
<circle cx="111.4" cy="131" r="1.6"/>
<circle cx="111.4" cy="131" r="1.71"/>
<circle cx="111.4" cy="131" r="1.38"/>
<circle cx="145.7" cy="127.1" r="3.2"/>
<circle cx="90.9" cy="158.7" r="3.2"/>
<circle cx="141.3" cy="252.8" r=".4"/>
</g>
<g fill="none" stroke="#000" stroke-width=".21">
<path d="M235 35.5l2.3 2.2M241.6 27.7l-4.3 4.2M246.1 27.7l-8.8 8.7M250.6 27.7l-9.4 9.4M255.1 27.7l-9.5 9.4M259.5 27.7l-9.3 9.4M262.7 29l-8.1 8.1M263.2 32.9l-4.1 4.2M268.5 27.7l-3.3 3.3M273 27.7l-9.4 9.4M277.5 27.7l-9.4 9.4M282 27.7l-9.4 9.4"/>
<path d="M286.5 27.7l-9.4 9.4M291 27.7l-9.4 9.4M295.5 27.7l-9.4 9.4M300 27.7l-9.5 9.4M304.4 27.7l-9.3 9.4M308.9 27.7l-9.4 9.4M313.4 27.7l-9.4 9.4M317.9 27.7l-9.4 9.4M322.4 27.7l-9.4 9.4M326.9 27.7l-9.4 9.4M331.4 27.7l-9.4 9.4M335.9 27.7l-9.4 9.4"/>
<path d="M340.4 27.7l-9.4 9.4M344.9 27.7l-9.4 9.4M349.4 27.7l-9.5 9.4M353.8 27.7l-9.3 9.4M358.3 27.7l-9.4 9.4M362.8 27.7l-9.4 9.4M367.3 27.7l-9.4 9.4M371.8 27.7l-9.4 9.4M376.3 27.7l-9.4 9.4M380.8 27.7l-9.4 9.4M385.3 27.7l-9.4 9.4M389.7 27.7l-9.3 9.4"/>
<path d="M391.7 39.2l-.3 .3M391.7 30.2l-6.9 6.9M234.9 48.8l2.1 2.2M234.9 44.3l2.4 2.4M235.1 58l2.2 2.2M234.9 62.3l2.4 2.4M234.9 71.3l2.4 2.4M234.9 84.7l.7 .8M234.9 116.2l2.4 2.4M234.9 129.6l2.4 2.4M234.9 125.2l2.4 2.4M236.3 139.9l1 1.1"/>
<path d="M234.9 143.1l2.4 2.4M234.9 152.1l2.4 2.4M238.2 152.3l-.9 .9M241.5 153.5l-4.2 4.2M242.7 152.3l-1 .9M245.6 153.8l-8.3 8.3M250.5 153.5l-9.8 9.8M255 153.5l-9.8 9.8M259.1 153.8l-9.4 9.5M263.9 153.5l-9.7 9.8M268.5 153.5l-9.8 9.8M272.6 153.8l-9.5 9.5"/>
<path d="M277.4 153.5l-9.8 9.8M281.9 153.5l-9.8 9.8M286 153.8l-9.4 9.5M290.9 153.5l-9.8 9.8M295.4 153.5l-9.8 9.8M299.5 153.8l-9.4 9.5M304.4 153.5l-9.8 9.8M308.9 153.5l-9.9 9.8M312.9 153.8l-9.3 9.5M317.9 153.5l-9.9 9.8M322.3 153.5l-9.8 9.8M326.4 153.8l-9.4 9.5"/>
<path d="M331.3 153.5l-9.8 9.8M335.8 153.5l-9.8 9.8M339.9 153.8l-9.4 9.5M344.8 153.5l-9.8 9.8M349.3 153.5l-9.8 9.8M353.4 153.8l-9.4 9.5M358.2 153.5l-9.8 9.8M362.7 153.5l-9.7 9.8M366.8 153.8l-9.4 9.5M371.7 153.5l-9.8 9.8M376.2 153.5l-9.8 9.8M380.3 153.8l-9.4 9.5"/>
<path d="M383.3 152.3l.9 .9M385.2 153.5l-9.8 9.8M389.3 153.8h.1M389.3 153.8l-9.4 9.5M389.3 158.3l-4.9 5M391.7 151.4l-1.6 1.7M388.8 162.3l.5 .5M391.7 160.4l-2.8 2.9"/>
</g>
<g font-size="8.4">
<text x="27.7" y="7.9">8</text>
<text x="82.7" y="7.9">7</text>
<text x="132.7" y="7.9">6</text>
<text x="182.7" y="7.9">5</text>
<text x="232.7" y="7.9">4</text>
<text x="282.7" y="7.9">3</text>
<text x="332.7" y="7.9">2</text>
<text x="387.7" y="7.9">1</text>
<text x="3" y="30.3">F</text>
<text x="413" y="30.3">F</text>
<text x="2.8" y="79.5">E</text>
<text x="412.8" y="79.5">E</text>
<text x="2" y="129.5">D</text>
<text x="412" y="129.5">D</text>
<text x="1.7" y="179.5">C</text>
<text x="411.7" y="179.5">C</text>
<text x="2.7" y="229.5">B</text>
<text x="412.7" y="229.5">B</text>
<text x="2" y="278.8">A</text>
<text x="412" y="278.8">A</text>
<text x="27.7" y="294.9">8</text>
<text x="82.7" y="294.9">7</text>
<text x="132.7" y="294.9">6</text>
<text x="182.7" y="294.9">5</text>
<text x="232.7" y="294.9">4</text>
<text x="282.7" y="294.9">3</text>
<text x="332.7" y="294.9">2</text>
<text x="387.7" y="294.9">1</text>
</g>
<g font-size="4.8">
<text x="100.4" y="17.7">A</text>
<text x="100.4" y="179.2">A</text>
<text x="297.9" y="201.4">SECTION A-A</text>
<text x="300.1" y="206">SCALE 1 : 5</text>
<text x="371.7" y="264.5">Centigrade Ind. Inc.</text>
<text x="277.4" y="281.1">SS304L</text>
<text x="277.4" y="285.6">Rockwool</text>
</g>
<g font-size="4.8" fill="#808080">
<text x="237.4" y="16.5">30.00</text>
<text x="371.7" y="16.5">30.00</text>
<text x="220.3" y="21.6">12.00</text>
<text x="262.9" y="22.1" transform="rotate(-90 262.9 22.1)">5.00</text>
<text x="395.9" y="20.8">12.00</text>
<text x="108.5" y="26.2" transform="rotate(-16 108.5 26.2)">32.00</text>
<text x="140.1" y="29.4">35.00</text>
<text x="220.8" y="54.1">9.50</text>
<text x="302.4" y="134.6">760.00</text>
<text x="55.7" y="164.6">+0.20</text>
<text x="40.2" y="169">678.00 -0.20</text>
<text x="308.6" y="171.9">0.00</text>
<text x="291.5" y="176.3">784.00 -0.50</text>
<text x="308.6" y="184.6">0.00</text>
<text x="291.5" y="189.1">793.50 -0.50</text>
</g>
<text font-size="4.2" x="342.7" y="276.1">Assem-Nozzle-Absorber1</text>
<text font-size="3.2" x="387.7" y="243.9">QTY: 1Material</text>
<g font-size="2.8">
<text x="282.5" y="255.9">A. Zahedinejad</text>
<text x="312.7" y="255.9">12/23/2023</text>
<text x="287" y="260.1">A.Jokar</text>
<text x="312.7" y="258.7">12/23/2023</text>
</g>
<g font-size="2.1">
<text x="277" y="225.8">Note:</text>
<text x="276.3" y="234.5">UNLESS OTHERWISE SPECIFIED:</text>
<text x="276.3" y="237">DIMENSIONS ARE IN MILLIMETERS</text>
<text x="311.3" y="234.5">DEBURR AND</text>
<text x="311.3" y="237">BREAK SHARP</text>
<text x="311.3" y="239.5">EDGES</text>
<text x="342.6" y="235.9">DO NOT SCALE DRAWING</text>
<text x="391" y="236.5">REVISION:</text>
<text x="403.9" y="236.5">00</text>
<text x="331.8" y="240.8">TITLE:</text>
<text x="288.5" y="251.7">NAME</text>
<text x="304.2" y="251.7">SIGNATURE</text>
<text x="321.2" y="251.7">DATE</text>
<text x="331.8" y="250.7">CLIENT :</text>
<text x="274.8" y="255.8">DRAWN</text>
<text x="275.1" y="260.1">CHK'D</text>
<text x="274.6" y="264.2">APPV'D</text>
<text x="275.9" y="268.7">Q.C.</text>
<text x="275" y="273">MATERIAL:</text>
<text x="302.9" y="273">WEIGHT:</text>
<text x="330" y="272.5">DWG NO.</text>
<text x="302.9" y="279.8">Size:</text>
<text x="306.1" y="284.4">297mm*420mm</text>
<text x="330.1" y="285.6">SCALE:</text>
<text x="338.8" y="285.6">1:10</text>
<text x="375.8" y="285.6">SHEET 1 OF 1</text>
</g>
</svg>
